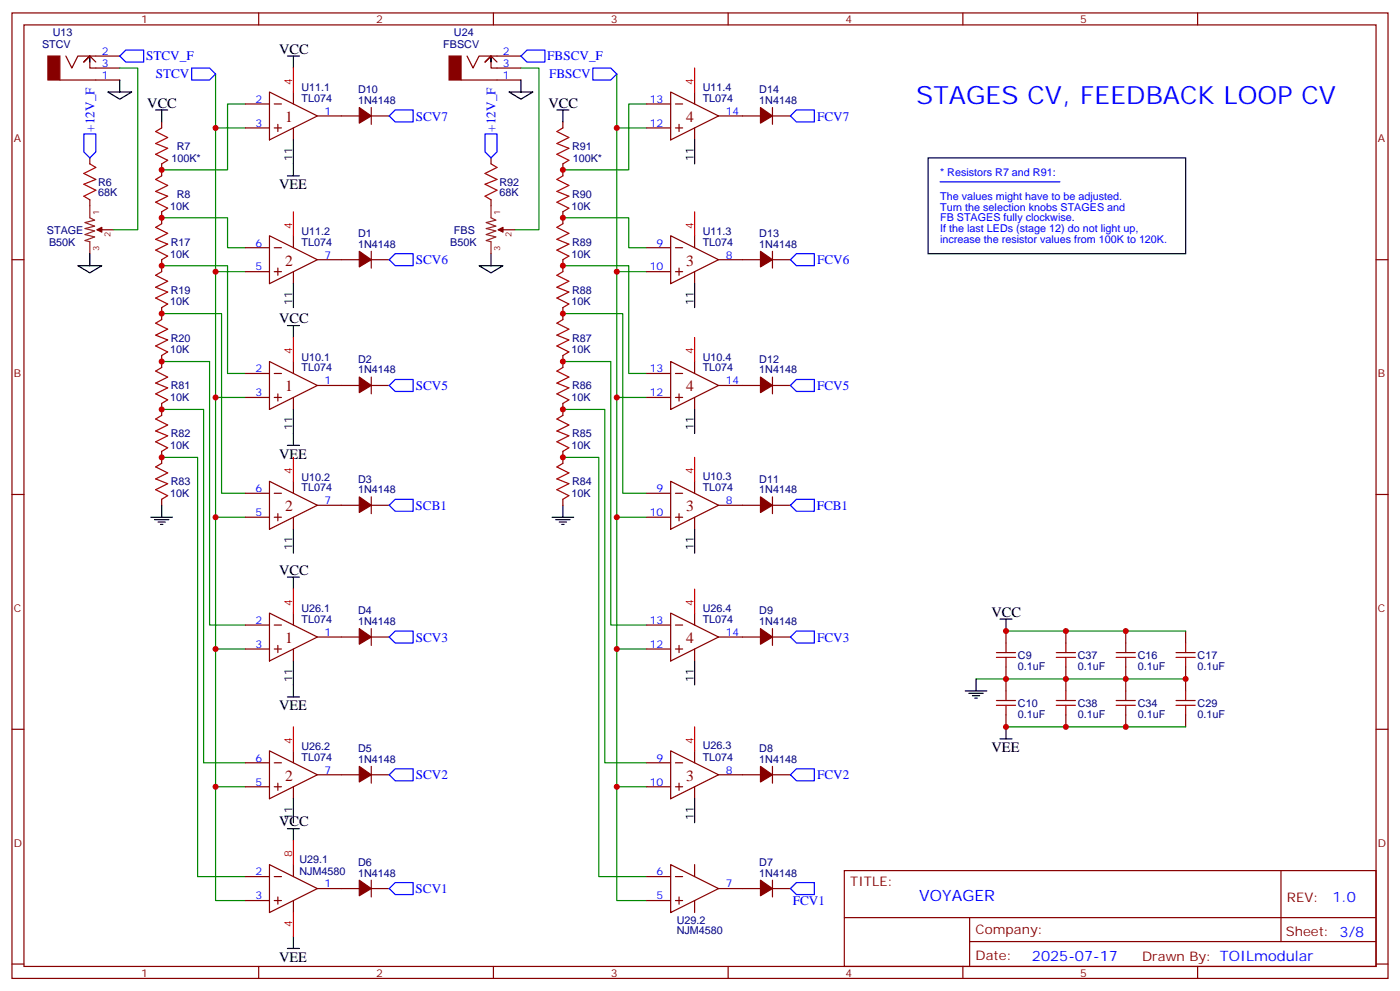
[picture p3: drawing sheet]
<svg xmlns="http://www.w3.org/2000/svg" width="412mm" height="292mm" viewBox="0 0 412 292" stroke-linecap="round" stroke-linejoin="round" font-family="sans-serif">
<g fill="none" stroke="#870000" stroke-width=".35">
<path d="M3.5 3.8h405.4v284.3h-405.4zM7.1 7.3h398.2v277.3h-398.2zM19.4 16.5l1.8 3.5 1.7-3.5h12.4M28.2 18.3l-1.7-1.8-1.8 1.8 1.8-1.8v3.5h8.8M76.2 3.8v3.5M137.6 16.5l1.7 3.5 1.8-3.5h12.4M145.3 3.8v3.5M146.4 18.3l-1.8-1.8-1.7 1.8 1.7-1.8v3.5h8.9M214.5 3.8v3.5M283.6 3.8v3.5M352.8 3.8v3.5M17.6 23.6h17.7"/>
<path d="M47.6 35.9v1.8M72.3 30.6h7.1M72.3 37.7h7.1M79.4 27.1l14.1 7-14.1 7.1zM80.8 30.6h2.1M80.8 37.7h2.1M81.8 36.6v2.1M86.4 27.1v3.5M86.4 37.7v3.5M93.5 34.1h12.3M109.4 34.1h5.3M109.4 31.7v4.9"/>
<path d="M135.8 23.6h17.7M165.8 35.9v1.8M190.5 30.6h7.1M190.5 37.7h7.1M197.6 27.1l14.1 7-14.1 7.1zM199 30.6h2.1M199 37.7h2.1M200 36.6v2.1M204.6 27.1v3.5M204.6 37.7v3.5M211.7 34.1h12.3M227.5 34.1h5.3"/>
<path d="M227.5 31.7v4.9M26.5 46.5v1.8M26.5 58.8v1.8M47.6 48.3v3.5M144.6 46.5v1.8M144.6 58.8v1.8M165.8 48.3v3.5M3.5 76.5h3.6M30 67.7h3.5M47.6 62.4v3.5M47.6 76.5v3.5M72.3 73h7.1"/>
<path d="M79.4 69.4l14.1 7.1-14.1 7zM80.8 73h2.1M81.8 79v2.1M86.4 69.4v3.6M93.5 76.5h12.3M109.4 76.5h5.3M109.4 74v5M148.2 67.7h3.5M165.8 62.4v3.5M165.8 76.5v3.5M190.5 73h7.1M197.6 69.4l14.1 7.1-14.1 7z"/>
<path d="M199 73h2.1M200 79v2.1M204.6 69.4v3.6M211.7 76.5h12.3M227.5 76.5h5.3M227.5 74v5M405.3 76.5h3.6M47.6 90.6v3.5M72.3 80h7.1M80.8 80h2.1M86.4 80v3.5M165.8 90.6v3.5"/>
<path d="M190.5 80h7.1M199 80h2.1M204.6 80v3.5M47.6 104.7v3.5M47.6 118.8v3.5M72.3 110h7.1M72.3 117.1h7.1M79.4 106.5l14.1 7-14.1 7.1zM80.8 110h2.1M80.8 117.1h2.1M81.8 116v2.1M86.4 106.5v3.5"/>
<path d="M86.4 117.1v3.5M93.5 113.5h12.3M109.4 111.1v4.9M109.4 113.5h5.3M165.8 104.7v3.5M165.8 118.8v3.5M190.5 110h7.1M190.5 117.1h7.1M197.6 106.5l14.1 7-14.1 7.1zM199 110h2.1M199 117.1h2.1M200 116v2.1"/>
<path d="M204.6 106.5v3.5M204.6 117.1v3.5M211.7 113.5h12.3M227.5 113.5h5.3M227.5 111.1v4.9M47.6 132.9v3.6M165.8 132.9v3.6M3.5 145.6h3.6M47.6 147v1.8M72.3 145.3h7.1M72.3 152.3h7.1M79.4 141.7l14.1 7.1-14.1 7.1z"/>
<path d="M80.8 145.3h2.1M80.8 152.3h2.1M81.8 151.3v2.1M86.4 141.7v3.6M86.4 152.3v3.6M93.5 148.8h12.3M109.4 146.3v5M109.4 148.8h5.3M165.8 147v1.8M190.5 145.3h7.1M190.5 152.3h7.1M197.6 141.7l14.1 7.1-14.1 7.1z"/>
<path d="M199 145.3h2.1M199 152.3h2.1M200 151.3v2.1M204.6 141.7v3.6M204.6 152.3v3.6M211.7 148.8h12.3M227.5 148.8h5.3M227.5 146.3v5M405.3 145.6h3.6M72.3 184.1h7.1M72.3 191.1h7.1M79.4 180.6l14.1 7-14.1 7.1z"/>
<path d="M80.8 184.1h2.1M80.8 191.1h2.1M81.8 190.1v2.1M86.4 180.6v3.5M86.4 191.1v3.6M93.5 187.6h12.3M109.4 185.1v5M109.4 187.6h5.3M190.5 184.1h7.1M190.5 191.1h7.1M197.6 180.6l14.1 7-14.1 7.1zM199 184.1h2.1"/>
<path d="M199 191.1h2.1M200 190.1v2.1M204.6 180.6v3.5M204.6 191.1v3.6M211.7 187.6h12.3M227.5 187.6h5.3M227.5 185.1v5M296.3 185.8v3.6M296.3 196.4v7.1M314 185.8v3.6M314 196.4v7.1M331.6 185.8v3.6"/>
<path d="M331.6 196.4v7.1M349.2 185.8v3.6M349.2 196.4v7.1M3.5 214.8h3.6M296.3 210.5v3.6M314 210.5v3.6M331.6 210.5v3.6M349.2 210.5v3.6M405.3 214.8h3.6M72.3 224.6h7.1M72.3 231.7h7.1M79.4 221.1l14.1 7.1-14.1 7z"/>
<path d="M80.8 224.6h2.1M80.8 231.7h2.1M81.8 230.6v2.2M86.4 221.1v3.5M86.4 231.7v3.5M93.5 228.2h12.3M109.4 225.7v4.9M109.4 228.2h5.3M190.5 224.6h7.1M190.5 231.7h7.1M197.6 221.1l14.1 7.1-14.1 7zM199 224.6h2.1"/>
<path d="M199 231.7h2.1M200 230.6v2.2M204.6 221.1v3.5M204.6 231.7v3.5M211.7 228.2h12.3M227.5 228.2h5.3M227.5 225.7v4.9M72.3 258.2h7.1M79.4 254.6l14.1 7.1-14.1 7zM80.8 258.2h2.1M86.4 254.6v3.6M109.4 259.2v5"/>
<path d="M190.5 258.2h7.1M197.6 254.6l14.1 7.1-14.1 7zM199 258.2h2.1M204.6 254.6v3.6M227.5 259.2v5M248.7 256.4h156.6v28.2h-156.6zM377.3 256.4v20.9M72.3 265.2h7.1M80.8 265.2h2.1M81.8 264.2v2.1M86.4 265.2v3.5M93.5 261.7h12.3"/>
<path d="M109.4 261.7h5.3M190.5 265.2h7.1M199 265.2h2.1M200 264.2v2.1M204.6 265.2v3.5M211.7 261.7h12.3M227.5 261.7h5.3M248.7 270.2h156.5M285.6 277.3h119.6M285.6 270.2v14.2M3.5 283.9h3.6M76.2 284.6v3.5"/>
<path d="M145.3 284.6v3.5M214.5 284.6v3.5M283.6 284.6v3.5M352.8 284.6v3.5M405.3 283.9h3.6"/>
</g>
<g fill="#870000" stroke="#870000" stroke-width=".35">
<path d="M14.1 16.5h3.5v7.1h-3.5z"/>
<path d="M28.6 67.7l1.4-.7v1.4z"/>
<path d="M105.8 31.7l3.6 2.4-3.6 2.2z"/>
<path d="M105.8 74l3.6 2.5-3.6 2.1z"/>
<path d="M105.8 111.1l3.6 2.4-3.6 2.1z"/>
<path d="M105.8 146.3l3.6 2.5-3.6 2.1z"/>
<path d="M105.8 185.1l3.6 2.5-3.6 2.1z"/>
<path d="M105.8 225.7l3.6 2.5-3.6 2.1z"/>
<path d="M105.8 259.2l3.6 2.5-3.6 2.1z"/>
<path d="M224 259.2l3.5 2.5-3.5 2.1z"/>
<path d="M224 225.7l3.5 2.5-3.5 2.1z"/>
<path d="M224 185.1l3.5 2.5-3.5 2.1z"/>
<path d="M224 146.3l3.5 2.5-3.5 2.1z"/>
<path d="M224 111.1l3.5 2.4-3.5 2.1z"/>
<path d="M224 74l3.5 2.5-3.5 2.1z"/>
<path d="M224 31.7l3.5 2.4-3.5 2.2z"/>
<path d="M146.8 67.7l1.4-.7v1.4z"/>
<path d="M132.3 16.5h3.5v7.1h-3.5z"/>
</g>
<g fill="none" stroke="#000" stroke-width=".35">
<path d="M26.5 16.5v1.8M84.7 16.5h3.5M86.4 16.5v3.5M144.6 16.5v1.8M31.7 27.1h7.1l-3.5 2.1zM35.3 23.6v3.5M45.9 32.4h3.5M47.6 32.4v3.5M149.9 27.1h7.1l-3.5 2.1zM153.5 23.6v3.5M164 32.4h3.6M165.8 32.4v3.5"/>
<path d="M84.7 51.8h3.5M86.4 41.2v10.6M204.6 41.2v7.1M273.4 46.5h75.8v28.2h-75.8zM22.9 78.2h7.1l-3.5 2.2zM26.5 74.7v3.5M141.1 78.2h7.1l-3.6 2.2zM144.6 74.7v3.5M84.7 95.9h3.5M86.4 83.5v7.1M86.4 95.9v3.5M204.6 83.5v7.1"/>
<path d="M84.7 131.2h3.5M86.4 120.6v10.6M204.6 120.6v7M44.4 152.3h6.4M45.5 153h4.2M46.6 153.7h2.1M47.3 154.4h.7M47.6 148.8v3.5M86.4 155.9v7M162.6 152.3h6.4M163.7 153h4.2M164.7 153.7h2.2"/>
<path d="M165.5 154.4h.7M165.8 148.8v3.5M204.6 155.9v7M84.7 170h3.5M86.4 170v3.5M86.4 194.7v10.5M204.6 194.7v7M287.5 200v3.5M294.6 182.3h3.5M296.3 182.3v3.5M84.7 205.2h3.5M284.3 203.5h6.4"/>
<path d="M285.4 204.2h4.2M286.5 204.9h2.1M287.2 205.6h.7M294.6 217.6h3.5M296.3 214.1v3.5M86.4 235.2v7.1M204.6 235.2v7.1M84.7 244.1h3.5M86.4 244.1v3.5M84.7 279.3h3.5M86.4 275.8v3.5"/>
</g>
<g fill="none" stroke="#a10000" stroke-width=".35">
<path d="M47.6 37.7l-1.7 1 3.5 1.8-3.5 1.8 3.5 1.4-3.5 1.7 3.5 1.8-1.8 1.1M165.8 37.7l-1.8 1 3.6 1.8-3.6 1.8 3.6 1.4-3.6 1.7 3.6 1.8-1.8 1.1M26.5 48.3l1.7 1-3.5 1.8 3.5 1.7-3.5 1.5 3.5 1.7-3.5 1.8 1.8 1M47.6 51.8l-1.7 1 3.5 1.8-3.5 1.8 3.5 1.4-3.5 1.7 3.5 1.8-1.8 1.1M144.6 48.3l1.8 1-3.5 1.8 3.5 1.7-3.5 1.5 3.5 1.7-3.5 1.8 1.7 1M165.8 51.8l-1.8 1 3.6 1.8-3.6 1.8 3.6 1.4-3.6 1.7 3.6 1.8-1.8 1.1M47.6 65.9l-1.7 1.1 3.5 1.7-3.5 1.8 3.5 1.4-3.5 1.8 3.5 1.7-1.8 1.1M165.8 65.9l-1.8 1.1 3.6 1.7-3.6 1.8 3.6 1.4-3.6 1.8 3.6 1.7-1.8 1.1M47.6 80l-1.7 1.1 3.5 1.7-3.5 1.8 3.5 1.4-3.5 1.8 3.5 1.7-1.8 1.1M47.6 94.1l-1.7 1.1 3.5 1.7-3.5 1.8 3.5 1.4-3.5 1.8 3.5 1.7-1.8 1.1M165.8 94.1l-1.8 1.1 3.6 1.7-3.6 1.8 3.6 1.4-3.6 1.8 3.6 1.7-1.8 1.1M165.8 80l-1.8 1.1 3.6 1.7-3.6 1.8 3.6 1.4-3.6 1.8 3.6 1.7-1.8 1.1"/>
<path d="M47.6 108.2l-1.7 1.1 3.5 1.8-3.5 1.7 3.5 1.4-3.5 1.8 3.5 1.8-1.8 1M165.8 108.2l-1.8 1.1 3.6 1.8-3.6 1.7 3.6 1.4-3.6 1.8 3.6 1.8-1.8 1M47.6 122.3l-1.7 1.1 3.5 1.8-3.5 1.7 3.5 1.4-3.5 1.8 3.5 1.8-1.8 1M47.6 136.5l-1.7 1 3.5 1.8-3.5 1.7 3.5 1.5-3.5 1.7 3.5 1.8-1.8 1M165.8 136.5l-1.8 1 3.6 1.8-3.6 1.7 3.6 1.5-3.6 1.7 3.6 1.8-1.8 1M165.8 122.3l-1.8 1.1 3.6 1.8-3.6 1.7 3.6 1.4-3.6 1.8 3.6 1.8-1.8 1M293.5 193.6h5.7M293.5 192.2h5.7M296.3 189.4v2.8M296.3 193.6v2.8M311.1 193.6h5.7M311.1 192.2h5.7"/>
<path d="M314 189.4v2.8M314 193.6v2.8M328.8 193.6h5.6M328.8 192.2h5.6M331.6 189.4v2.8M331.6 193.6v2.8M346.4 193.6h5.7M346.4 192.2h5.7M349.2 189.4v2.8M349.2 193.6v2.8M293.5 206.3h5.7M293.5 207.7h5.7"/>
<path d="M296.3 203.5v2.8M296.3 207.7v2.8M311.1 206.3h5.7M311.1 207.7h5.7M314 203.5v2.8M314 207.7v2.8M328.8 206.3h5.6M328.8 207.7h5.6M331.6 203.5v2.8M331.6 207.7v2.8M346.4 206.3h5.7M346.4 207.7h5.7"/>
<path d="M349.2 203.5v2.8M349.2 207.7v2.8"/>
</g>
<path d="M26.5 60.6v3.5l1.4 .7-2.9 .7 2.9 1.1-2.9 .7 2.9 .7-2.9 1.1 2.9 .7-2.9 1 1.5 .4v3.5M28.6 67.7h1.4M144.6 60.6v3.5l1.4 .7-2.8 .7 2.8 1.1-2.8 .7 2.8 .7-2.8 1.1 2.8 .7-2.8 1 1.4 .4v3.5M146.8 67.7h1.4" fill="none" stroke="#8c2424" stroke-width=".35"/>
<g fill="none" stroke="#008700" stroke-width=".35">
<path d="M35.3 20h5.3v47.7h-7.1M63.5 21.8v243.4h8.8M63.5 37.7h8.8M72.3 30.6h-5.3v19.4h-19.4M153.5 20h5.2v47.7h-7M181.7 21.8v243.4h8.8M181.7 37.7h8.8M190.5 30.6h-5.3v19.4h-19.4M47.6 64.1h19.4v8.9h5.3M47.6 78.2h19.4v31.8h5.3M165.8 78.2h19.4v31.8h5.3M165.8 64.1h19.4v8.9h5.3"/>
<path d="M47.6 92.4h17.7v52.9h7M63.5 80h8.8M165.8 92.4h17.6v52.9h7.1M181.7 80h8.8M47.6 106.5h14.1v77.6h10.6M63.5 117.1h8.8M165.8 106.5h14.1v77.6h10.6M181.7 117.1h8.8M47.6 120.6h12.4v104h12.3M47.6 134.7h10.6v123.5h14.1M165.8 134.7h10.6v123.5h14.1M165.8 120.6h12.4v104h12.3"/>
<path d="M63.5 152.3h8.8M181.7 152.3h8.8M63.5 191.1h8.8M181.7 191.1h8.8M287.5 200h61.7M296.3 185.8h52.9M296.3 214.1h52.9M63.5 231.7h8.8M181.7 231.7h8.8"/>
</g>
<g fill="none" stroke="#00f" stroke-width=".35">
<path d="M37 14.7h5.3v3.6h-5.3l-1.7-1.8zM155.2 14.7h5.3v3.6h-5.3l-1.7-1.8zM24.7 39.4h3.5v5.3l-1.7 1.8-1.8-1.8zM56.4 20h5.3l1.8 1.8-1.8 1.8h-5.3zM114.7 34.1l1.7-1.7h5.3v3.5h-5.3zM142.9 39.4h3.5v5.3l-1.8 1.8-1.7-1.8zM174.6 20h5.3l1.8 1.8-1.8 1.8h-5.3zM232.8 34.1l1.8-1.7h5.3v3.5h-5.3zM276.9 53.6h35.3M114.7 76.5l1.7-1.8h5.3v3.5h-5.3zM232.8 76.5l1.8-1.8h5.3v3.5h-5.3zM114.7 113.5l1.7-1.7h5.3v3.5h-5.3z"/>
<path d="M232.8 113.5l1.8-1.7h5.3v3.5h-5.3zM114.7 148.8l1.7-1.8h5.3v3.6h-5.3zM232.8 148.8l1.8-1.8h5.3v3.6h-5.3zM114.7 187.6l1.7-1.8h5.3v3.6h-5.3zM232.8 187.6l1.8-1.8h5.3v3.6h-5.3zM114.7 228.2l1.7-1.8h5.3v3.5h-5.3zM232.8 228.2l1.8-1.8h5.3v3.5h-5.3zM114.7 261.7l1.7-1.8h5.3v3.6h-5.3zM232.8 261.7l1.8-1.8h5.3v3.6h-5.3z"/>
</g>
<g fill="none" stroke="#f00" stroke-width=".35">
<path d="M86.4 20v7.1M204.6 20v7.1M86.4 62.4v7M204.6 62.4v7M86.4 99.4v7.1M204.6 99.4v7.1M86.4 134.7v7M204.6 134.7v7M86.4 173.5v7.1M204.6 173.5v7.1M86.4 214.1v7M204.6 214.1v7"/>
<path d="M86.4 247.6v7M86.4 268.7v7.1"/>
</g>
<g fill="#c00">
<circle cx="63.5" cy="231.7" r=".88"/>
<circle cx="63.5" cy="191.1" r=".88"/>
<circle cx="63.5" cy="152.3" r=".88"/>
<circle cx="63.5" cy="117.1" r=".88"/>
<circle cx="63.5" cy="80" r=".88"/>
<circle cx="63.5" cy="37.7" r=".88"/>
<circle cx="47.6" cy="50" r=".88"/>
<circle cx="47.6" cy="64.1" r=".88"/>
<circle cx="47.6" cy="78.2" r=".88"/>
<circle cx="47.6" cy="92.4" r=".88"/>
<circle cx="47.6" cy="106.5" r=".88"/>
<circle cx="47.6" cy="120.6" r=".88"/>
<circle cx="47.6" cy="134.7" r=".88"/>
<circle cx="165.8" cy="134.7" r=".88"/>
<circle cx="165.8" cy="120.6" r=".88"/>
<circle cx="165.8" cy="106.5" r=".88"/>
<circle cx="165.8" cy="92.4" r=".88"/>
<circle cx="165.8" cy="78.2" r=".88"/>
<circle cx="165.8" cy="64.1" r=".88"/>
<circle cx="165.8" cy="50" r=".88"/>
<circle cx="181.7" cy="37.7" r=".88"/>
<circle cx="181.7" cy="80" r=".88"/>
<circle cx="181.7" cy="117.1" r=".88"/>
<circle cx="181.7" cy="152.3" r=".88"/>
<circle cx="181.7" cy="191.1" r=".88"/>
<circle cx="181.7" cy="231.7" r=".88"/>
<circle cx="314" cy="214.1" r=".88"/>
<circle cx="331.6" cy="214.1" r=".88"/>
<circle cx="314" cy="185.8" r=".88"/>
<circle cx="331.6" cy="185.8" r=".88"/>
<circle cx="349.3" cy="200" r=".88"/>
<circle cx="314" cy="200" r=".88"/>
<circle cx="331.6" cy="200" r=".88"/>
<circle cx="296.3" cy="200" r=".88"/>
<circle cx="296.3" cy="214.1" r=".88"/>
<circle cx="296.3" cy="185.8" r=".88"/>
</g>
<text font-size="7.4" fill="#00f" x="269.9" y="30.6">STAGES CV, FEEDBACK LOOP CV</text>
<g font-size="4.6" fill="#800">
<text x="84" y="35.9">1</text>
<text x="202.1" y="35.9">4</text>
<text x="84" y="78.2">2</text>
<text x="202.1" y="78.2">3</text>
<text x="84" y="115.3">1</text>
<text x="202.1" y="115.3">4</text>
<text x="84" y="150.6">2</text>
<text x="202.1" y="150.6">3</text>
<text x="84" y="189.4">1</text>
<text x="202.1" y="189.4">4</text>
<text x="84" y="229.9">2</text>
<text x="202.1" y="229.9">3</text>
</g>
<text font-size="4.6" fill="#00f" x="270.8" y="265.4">VOYAGER</text>
<g font-size="4.2">
<text x="82.2" y="15.8">VCC</text>
<text x="43.4" y="31.7">VCC</text>
<text x="161.6" y="31.7">VCC</text>
<text x="82.2" y="55.7">VEE</text>
<text x="82.2" y="95.2">VCC</text>
<text x="82.2" y="135">VEE</text>
<text x="82.2" y="169.3">VCC</text>
<text x="292.1" y="181.6">VCC</text>
<text x="82.2" y="209.1">VEE</text>
<text x="292.1" y="221.5">VEE</text>
<text x="82.2" y="243.3">VCC</text>
<text x="82.2" y="283.2">VEE</text>
</g>
<g font-size="4.2" fill="#00f">
<text x="392.5" y="265.7">1.0</text>
<text x="304" y="283">2025-07-17</text>
</g>
<g font-size="3.9" fill="#00f">
<text x="43" y="17.8">STCV_F</text>
<text x="161.2" y="17.8">FBSCV_F</text>
<text x="45.9" y="23">STCV</text>
<text x="161.7" y="23">FBSCV</text>
<text x="122.5" y="35.5">SCV7</text>
<text x="240.7" y="35.5">FCV7</text>
<text x="27.8" y="38.7" transform="rotate(-90 27.8 38.7)">+12V_F</text>
<text x="146" y="38.7" transform="rotate(-90 146 38.7)">+12V_F</text>
<text x="122.5" y="77.8">SCV6</text>
<text x="240.7" y="77.8">FCV6</text>
<text x="122.5" y="114.9">SCV5</text>
<text x="240.7" y="114.9">FCV5</text>
<text x="122.4" y="150.1">SCB1</text>
<text x="240.6" y="150.1">FCB1</text>
<text x="122.5" y="189">SCV3</text>
<text x="240.7" y="189">FCV3</text>
<text x="122.5" y="229.5">SCV2</text>
<text x="240.7" y="229.5">FCV2</text>
<text x="122.4" y="263">SCV1</text>
<text x="233.5" y="266.5">FCV1</text>
</g>
<g font-size="3.9" fill="#800">
<text x="250.5" y="261">TITLE:</text>
<text x="379.1" y="265.7">REV:</text>
<text x="287.4" y="275.2">Company:</text>
<text x="378.7" y="275.8">Sheet: 3/8</text>
<text x="287.4" y="282.9">Date:</text>
<text x="336.4" y="282.9">Drawn By: TOILmodular</text>
</g>
<g font-size="3.2" fill="#000080">
<text x="15.5" y="10.6">U13</text>
<text x="133.7" y="10.6">U24</text>
<text x="12.4" y="14.1">STCV</text>
<text x="130.6" y="14.1">FBSCV</text>
<text x="88.8" y="30">TL074</text>
<text x="88.8" y="26.8">U11.1</text>
<text x="105.5" y="27.5">D10</text>
<text x="207" y="30">TL074</text>
<text x="207" y="26.8">U11.4</text>
<text x="223.7" y="27.5">D14</text>
<text x="105.5" y="30.6">1N4148</text>
<text x="223.7" y="30.6">1N4148</text>
<text x="50.5" y="47.6">100K*</text>
<text x="52.1" y="44.1">R7</text>
<text x="168.5" y="44.1">R91</text>
<text x="168.7" y="47.6">100K*</text>
<text x="28.9" y="57.8">68K</text>
<text x="28.9" y="54.7">R6</text>
<text x="52.1" y="58.3">R8</text>
<text x="147.1" y="57.8">68K</text>
<text x="147.1" y="54.7">R92</text>
<text x="168.5" y="58.3">R90</text>
<text x="50.2" y="61.7">10K</text>
<text x="168.3" y="61.7">10K</text>
<text x="13.8" y="68.8">STAGE</text>
<text x="88.8" y="69.2">U11.2</text>
<text x="105.5" y="69.8">D1</text>
<text x="133.7" y="68.8">FBS</text>
<text x="207" y="69.1">U11.3</text>
<text x="223.7" y="69.8">D13</text>
<text x="14.4" y="72.3">B50K</text>
<text x="50.2" y="75.9">10K</text>
<text x="50.3" y="72.4">R17</text>
<text x="88.8" y="72.3">TL074</text>
<text x="105.5" y="73">1N4148</text>
<text x="132.6" y="72.3">B50K</text>
<text x="168.3" y="75.9">10K</text>
<text x="168.5" y="72.4">R89</text>
<text x="207" y="72.3">TL074</text>
<text x="223.7" y="73">1N4148</text>
<text x="50.2" y="90">10K</text>
<text x="50.3" y="86.5">R19</text>
<text x="168.3" y="90">10K</text>
<text x="168.5" y="86.5">R88</text>
<text x="50.3" y="100.6">R20</text>
<text x="168.5" y="100.6">R87</text>
<text x="50.2" y="104.1">10K</text>
<text x="88.8" y="106.3">U10.1</text>
<text x="105.5" y="106.9">D2</text>
<text x="168.3" y="104.1">10K</text>
<text x="207" y="106.2">U10.4</text>
<text x="223.7" y="106.9">D12</text>
<text x="88.8" y="109.4">TL074</text>
<text x="105.5" y="110">1N4148</text>
<text x="207" y="109.4">TL074</text>
<text x="223.7" y="110">1N4148</text>
<text x="50.2" y="118.2">10K</text>
<text x="50.3" y="114.7">R81</text>
<text x="168.3" y="118.2">10K</text>
<text x="168.5" y="114.7">R86</text>
<text x="50.3" y="128.8">R82</text>
<text x="168.5" y="128.8">R85</text>
<text x="50.2" y="132.3">10K</text>
<text x="168.3" y="132.3">10K</text>
<text x="50.3" y="142.9">R83</text>
<text x="88.8" y="141.5">U10.2</text>
<text x="105.5" y="142.1">D3</text>
<text x="168.5" y="142.9">R84</text>
<text x="207" y="141.5">U10.3</text>
<text x="223.7" y="142.1">D11</text>
<text x="50.2" y="146.4">10K</text>
<text x="88.8" y="144.6">TL074</text>
<text x="105.5" y="145.3">1N4148</text>
<text x="168.3" y="146.4">10K</text>
<text x="207" y="144.6">TL074</text>
<text x="223.7" y="145.3">1N4148</text>
<text x="88.8" y="183.4">TL074</text>
<text x="88.8" y="180.1">U26.1</text>
<text x="105.5" y="184.1">1N4148</text>
<text x="105.5" y="180.9">D4</text>
<text x="207" y="183.4">TL074</text>
<text x="207" y="180.4">U26.4</text>
<text x="223.7" y="184.1">1N4148</text>
<text x="223.7" y="180.9">D9</text>
<text x="299.9" y="197.2">0.1uF</text>
<text x="299.9" y="194">C9</text>
<text x="317.5" y="197.2">0.1uF</text>
<text x="317.5" y="194">C37</text>
<text x="335.1" y="197.2">0.1uF</text>
<text x="335.1" y="194">C16</text>
<text x="352.8" y="197.2">0.1uF</text>
<text x="352.8" y="194">C17</text>
<text x="299.9" y="208.1">C10</text>
<text x="317.5" y="208.1">C38</text>
<text x="335.1" y="208.1">C34</text>
<text x="352.8" y="208.1">C29</text>
<text x="299.9" y="211.3">0.1uF</text>
<text x="317.5" y="211.3">0.1uF</text>
<text x="335.1" y="211.3">0.1uF</text>
<text x="352.8" y="211.3">0.1uF</text>
<text x="88.8" y="220.9">U26.2</text>
<text x="105.5" y="221.5">D5</text>
<text x="207" y="220.7">U26.3</text>
<text x="223.7" y="221.5">D8</text>
<text x="88.8" y="224">TL074</text>
<text x="105.5" y="224.6">1N4148</text>
<text x="207" y="224">TL074</text>
<text x="223.7" y="224.6">1N4148</text>
<text x="88.2" y="257.6">NJM4580</text>
<text x="88.2" y="254.2">U29.1</text>
<text x="105.5" y="255">D6</text>
<text x="223.7" y="255">D7</text>
<text x="105.5" y="258.2">1N4148</text>
<text x="223.7" y="258.2">1N4148</text>
<text x="199.3" y="275.2">NJM4580</text>
<text x="199.3" y="272">U29.2</text>
</g>
<g font-size="3.2" fill="#800">
<text x="41.6" y="6.8">1</text>
<text x="110.8" y="6.8">2</text>
<text x="179.9" y="6.8">3</text>
<text x="249.1" y="6.8">4</text>
<text x="318.2" y="6.8">5</text>
<text x="4.1" y="41.9">A</text>
<text x="405.9" y="41.9">A</text>
<text x="4.1" y="111.1">B</text>
<text x="405.9" y="111.1">B</text>
<text x="4.1" y="180.2">C</text>
<text x="405.9" y="180.2">C</text>
<text x="4.1" y="249.3">D</text>
<text x="405.9" y="249.3">D</text>
<text x="41.6" y="287.6">1</text>
<text x="110.8" y="287.6">2</text>
<text x="179.9" y="287.6">3</text>
<text x="249.1" y="287.6">4</text>
<text x="318.2" y="287.6">5</text>
</g>
<g font-size="3.2" fill="#00f">
<text x="30" y="16.2">2</text>
<text x="148.2" y="16.2">2</text>
<text x="30" y="23.2">1</text>
<text x="30" y="19.7">3</text>
<text x="148.2" y="23.2">1</text>
<text x="148.2" y="19.7">3</text>
<text x="75.2" y="30.3">2</text>
<text x="95.6" y="33.8">1</text>
<text x="191.4" y="30.3">13</text>
<text x="213.8" y="33.8">14</text>
<text x="75.2" y="37.3">3</text>
<text x="191.4" y="37.3">12</text>
<text x="276.9" y="51.8">* Resistors R7 and R91:</text>
<text x="276.9" y="58.8">The values might have to be adjusted.</text>
<text x="276.9" y="62">Turn the selection knobs STAGES and</text>
<text x="276.9" y="65.2">FB STAGES fully clockwise.</text>
<text x="276.9" y="68.4">If the last LEDs (stage 12) do not light up,</text>
<text x="276.9" y="71.5">increase the resistor values from 100K to 120K.</text>
<text x="75.2" y="72.6">6</text>
<text x="95.6" y="76.1">7</text>
<text x="193.4" y="72.6">9</text>
<text x="213.8" y="76.1">8</text>
<text x="75.2" y="79.7">5</text>
<text x="191.4" y="79.7">10</text>
<text x="75.2" y="109.6">2</text>
<text x="95.6" y="113.2">1</text>
<text x="191.4" y="109.6">13</text>
<text x="213.8" y="113.2">14</text>
<text x="75.2" y="116.7">3</text>
<text x="191.4" y="116.7">12</text>
<text x="75.2" y="144.9">6</text>
<text x="95.6" y="148.4">7</text>
<text x="193.4" y="144.9">9</text>
<text x="213.8" y="148.4">8</text>
<text x="75.2" y="152">5</text>
<text x="191.4" y="152">10</text>
<text x="75.2" y="183.7">2</text>
<text x="191.4" y="183.7">13</text>
<text x="75.2" y="190.8">3</text>
<text x="95.6" y="187.3">1</text>
<text x="191.4" y="190.8">12</text>
<text x="213.8" y="187.3">14</text>
<text x="75.2" y="224.3">6</text>
<text x="95.6" y="227.8">7</text>
<text x="193.4" y="224.3">9</text>
<text x="213.8" y="227.8">8</text>
<text x="75.2" y="231.4">5</text>
<text x="191.4" y="231.4">10</text>
<text x="75.2" y="257.8">2</text>
<text x="193.4" y="257.8">6</text>
<text x="95.6" y="261.3">1</text>
<text x="213.8" y="261.3">7</text>
<text x="75.2" y="264.9">3</text>
<text x="193.4" y="264.9">5</text>
</g>
<g font-size="3.2" fill="#f00">
<text x="86.1" y="25" transform="rotate(-90 86.1 25)">4</text>
<text x="204.3" y="25" transform="rotate(-90 204.3 25)">4</text>
<text x="86.1" y="67.3" transform="rotate(-90 86.1 67.3)">4</text>
<text x="204.3" y="67.3" transform="rotate(-90 204.3 67.3)">4</text>
<text x="86.1" y="104.4" transform="rotate(-90 86.1 104.4)">4</text>
<text x="204.3" y="104.4" transform="rotate(-90 204.3 104.4)">4</text>
<text x="86.1" y="139.6" transform="rotate(-90 86.1 139.6)">4</text>
<text x="204.3" y="139.6" transform="rotate(-90 204.3 139.6)">4</text>
<text x="86.1" y="178.4" transform="rotate(-90 86.1 178.4)">4</text>
<text x="204.3" y="178.4" transform="rotate(-90 204.3 178.4)">4</text>
<text x="86.1" y="219" transform="rotate(-90 86.1 219)">4</text>
<text x="204.3" y="219" transform="rotate(-90 204.3 219)">4</text>
<text x="86.1" y="252.5" transform="rotate(-90 86.1 252.5)">8</text>
<text x="86.1" y="272.9" transform="rotate(-90 86.1 272.9)">4</text>
</g>
<g font-size="3.2">
<text x="86.1" y="47.4" transform="rotate(-90 86.1 47.4)">11</text>
<text x="204.3" y="47.4" transform="rotate(-90 204.3 47.4)">11</text>
<text x="86.1" y="89.7" transform="rotate(-90 86.1 89.7)">11</text>
<text x="204.3" y="89.7" transform="rotate(-90 204.3 89.7)">11</text>
<text x="86.1" y="126.7" transform="rotate(-90 86.1 126.7)">11</text>
<text x="204.3" y="126.7" transform="rotate(-90 204.3 126.7)">11</text>
<text x="86.1" y="162" transform="rotate(-90 86.1 162)">11</text>
<text x="204.3" y="162" transform="rotate(-90 204.3 162)">11</text>
<text x="86.1" y="200.8" transform="rotate(-90 86.1 200.8)">11</text>
<text x="204.3" y="200.8" transform="rotate(-90 204.3 200.8)">11</text>
<text x="86.1" y="241.4" transform="rotate(-90 86.1 241.4)">11</text>
<text x="204.3" y="241.4" transform="rotate(-90 204.3 241.4)">11</text>
</g>
<g font-size="2.5" fill="#800">
<text x="29.2" y="63.3" transform="rotate(-90 29.2 63.3)">1</text>
<text x="147.4" y="63.3" transform="rotate(-90 147.4 63.3)">1</text>
<text x="32.5" y="69.8" transform="rotate(-90 32.5 69.8)">2</text>
<text x="150.7" y="69.8" transform="rotate(-90 150.7 69.8)">2</text>
<text x="29.2" y="73.9" transform="rotate(-90 29.2 73.9)">3</text>
<text x="147.4" y="73.9" transform="rotate(-90 147.4 73.9)">3</text>
</g>
</svg>
